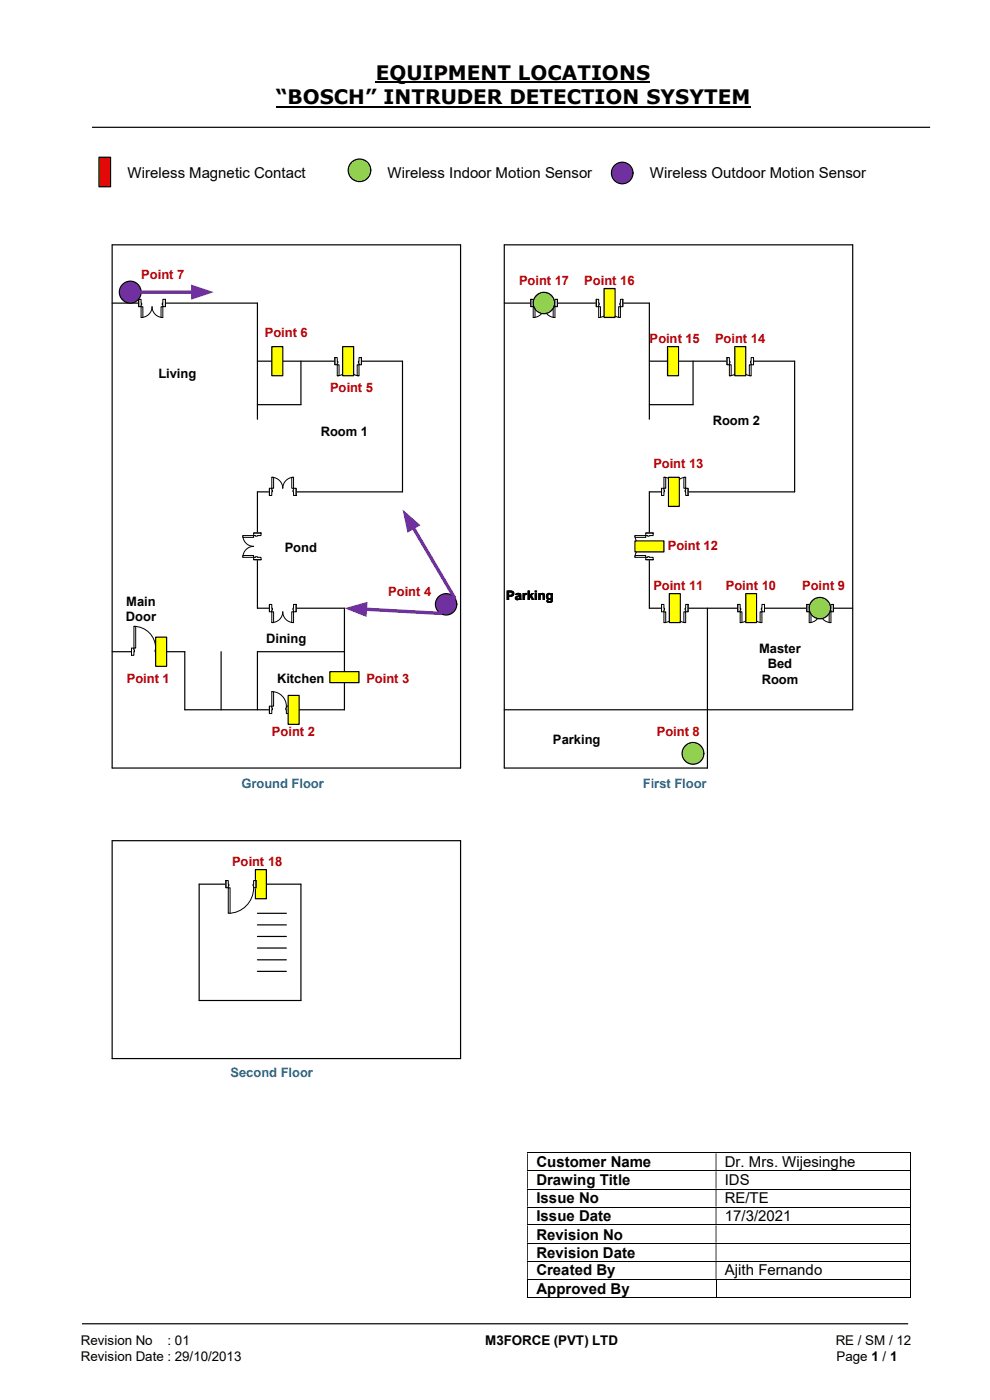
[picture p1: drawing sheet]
<svg xmlns="http://www.w3.org/2000/svg" width="210mm" height="297mm" viewBox="0 0 210 297" stroke-linecap="round" stroke-linejoin="round" font-family="sans-serif">
<path d="M79.7 17.5h58.2M58.5 22.6h100.7" fill="none" stroke="#000" stroke-width=".42"/>
<path d="M19.5 27h177.8M17.4 280.8h175.3" fill="none" stroke="#000" stroke-width=".25"/>
<g fill="none" stroke="#000" stroke-width=".21">
<path d="M111.8 244.6h81.3M111.8 248.4h81.3M111.8 252.3h81.3M111.8 256.1h81.3M111.8 259.9h81.3M193.2 244.7v3.6M193.2 248.5v3.7M193.2 252.3v3.7M193.2 256.2v3.6M193.2 260v3.7M111.8 263.7h81.3M111.8 267.5h81.3"/>
<path d="M111.8 271.4h81.3M111.8 275.2h40M111.9 271.5v3.8M151.9 271.5v3.8M152 275.2h41.1M193.2 263.8v3.7M193.2 267.6v3.7M193.2 271.5v3.8"/>
</g>
<g fill="#000">
<path d="M193.1 244.5h.2v.2h-.2zM111.8 244.7h.2v3.6h-.2zM151.8 244.7h.2v3.6h-.2z" fill-rule="evenodd"/>
<path d="M193.1 248.3h.2v.2h-.2zM111.8 248.5h.2v3.7h-.2zM151.8 248.5h.2v3.7h-.2z" fill-rule="evenodd"/>
<path d="M193.1 252.2h.2v.1h-.2zM111.8 252.3h.2v3.7h-.2zM151.8 252.3h.2v3.7h-.2z" fill-rule="evenodd"/>
<path d="M193.1 256h.2v.2h-.2zM111.8 256.2h.2v3.6h-.2zM151.8 256.2h.2v3.6h-.2z" fill-rule="evenodd"/>
<path d="M193.1 259.8h.2v.2h-.2zM111.8 260h.2v3.7h-.2zM151.8 260h.2v3.7h-.2z" fill-rule="evenodd"/>
<path d="M193.1 263.7h.2v.1h-.2zM111.8 263.8h.2v3.7h-.2zM151.8 263.8h.2v3.7h-.2z" fill-rule="evenodd"/>
<path d="M193.1 267.5h.2v.1h-.2zM111.8 267.6h.2v3.7h-.2zM151.8 267.6h.2v3.7h-.2z" fill-rule="evenodd"/>
</g>
<path d="M193.1 271.3h.2v.2h-.2zM193.1 275.1h.2v.2h-.2z" fill="#000"/>
<path d="M21 33.4h2.5v6.2h-2.5z" fill="#f00"/>
<path d="M21 33.4h2.5v6.2h-2.5zM23.8 51.9h73.9v111h-73.9zM23.8 64.3h30.8v24.6M54.6 76.6h30.8v27.8h-30.8v24.6h18.5v21.6h-33.9v-12.3h-15.4M63.8 76.6v9.3h-9.2M46.9 138.3v12.3M73.1 138.3h-18.5v12.3M150.1 129v33.9h-43.1M23.8 178.4h73.9v46.2h-73.9zM42.2 187.6h21.6v24.7h-21.6zM54.6 193.8h6.1" fill="none" stroke="#000" stroke-width=".25"/>
<path d="M57.1 149.8h4.2v1.6h-4.2z" fill="#fff"/>
<path d="M57.1 149.8h4.2v1.6h-4.2z" fill="none" stroke="#fff" stroke-width=".21"/>
<path d="M57.1 149.8h.6v1.6h-.6zM60.7 149.8v1.6h.6v-1.6z" fill-rule="evenodd" fill="#fff"/>
<path d="M57.7 150.2v-.4h-.6v1.6h.6v-.8M60.7 150.2v-.4h.6v1.6h-.6v-.8" fill="none" stroke="#000" stroke-width=".21"/>
<path d="M57.7 150.2h.1v.4h-.1zM60.6 150.2v.4h.1v-.4z" fill-rule="evenodd" fill="#fff"/>
<path d="M57.1 149.8v1.6M57.7 146.7a3.1 3.1 0 0 1 3 3.1M57.7 150.2h.1v.4h-.1M60.7 150.2h-.1v.4h.1M61.3 149.8v1.6" fill="none" stroke="#000" stroke-width=".21"/>
<path d="M57.7 146.7h.3v3.1h-.3z" fill="#fff"/>
<path d="M57.7 146.7h.3v3.1h-.3z" fill="none" stroke="#000" stroke-width=".21"/>
<path d="M27.9 137.5h5.6v1.6h-5.6z" fill="#fff"/>
<path d="M27.9 137.5h5.6v1.6h-5.6z" fill="none" stroke="#fff" stroke-width=".21"/>
<path d="M27.9 137.5h.5v1.5h-.5zM33 137.5v1.5h.5v-1.5z" fill-rule="evenodd" fill="#fff"/>
<path d="M28.4 137.9v-.4h-.5v1.5h.5v-.7M33 137.9v-.4h.5v1.5h-.5v-.7" fill="none" stroke="#000" stroke-width=".21"/>
<path d="M28.4 137.9h.1v.4h-.1zM32.9 137.9v.4h.1v-.4z" fill-rule="evenodd" fill="#fff"/>
<path d="M27.9 137.5v1.5M28.4 132.9a4.6 4.6 0 0 1 4.6 4.6M28.4 137.9h.1v.4h-.1M33 137.9h-.1v.4h.1M33.5 137.5v1.5" fill="none" stroke="#000" stroke-width=".21"/>
<path d="M28.4 132.9h.4v4.6h-.4z" fill="#fff"/>
<path d="M28.4 132.9h.4v4.6h-.4z" fill="none" stroke="#000" stroke-width=".21"/>
<path d="M53.8 113.1h1.6v5.6h-1.6z" fill="#fff"/>
<path d="M53.8 113.1h1.6v5.6h-1.6z" fill="none" stroke="#fff" stroke-width=".21"/>
<path d="M53.8 113.1v.5h1.6v-.5zM53.8 118.2h1.6v.5h-1.6z" fill-rule="evenodd" fill="#fff"/>
<path d="M54.2 113.6h-.4v-.5h1.6v.5h-.8M54.2 118.2h-.4v.5h1.6v-.5h-.8" fill="none" stroke="#000" stroke-width=".21"/>
<path d="M54.2 113.6v.1h.4v-.1zM54.2 118.1h.4v.1h-.4z" fill-rule="evenodd" fill="#fff"/>
<path d="M51.5 113.6a2.28 2.28 0 0 0 2.3 2.3 2.31 2.31 0 0 0-2.3 2.3M53.8 113.1h1.6M53.8 118.7h1.6M54.2 113.6v.1h.4v-.1M54.2 118.2v-.1h.4v.1" fill="none" stroke="#000" stroke-width=".21"/>
<path d="M51.5 117.9h2.3v.3h-2.3z" fill="#fff"/>
<path d="M51.5 117.9h2.3v.3h-2.3z" fill="none" stroke="#000" stroke-width=".21"/>
<path d="M51.5 113.6h2.3v.4h-2.3z" fill="#fff"/>
<path d="M51.5 113.6h2.3v.4h-2.3z" fill="none" stroke="#000" stroke-width=".21"/>
<path d="M29.4 63.5h5.7v1.6h-5.7z" fill="#fff"/>
<path d="M29.4 63.5h5.7v1.6h-5.7z" fill="none" stroke="#fff" stroke-width=".21"/>
<path d="M29.4 63.5v1.6h.5v-1.6zM34.5 63.5h.6v1.6h-.6z" fill-rule="evenodd" fill="#fff"/>
<path d="M29.9 64.3v-.8h-.5v1.6h.5v-.4M34.5 64.3v-.8h.6v1.6h-.6v-.4" fill="none" stroke="#000" stroke-width=".21"/>
<path d="M29.9 64.3v.4h.2v-.4zM34.4 64.3h.1v.4h-.1z" fill-rule="evenodd" fill="#fff"/>
<path d="M29.4 63.5v1.6M29.9 67.4a2.32 2.32 0 0 0 2.4-2.3 2.28 2.28 0 0 0 2.2 2.3M29.9 64.3h.2v.4h-.2M34.5 64.3h-.1v.4h.1M35.1 63.5v1.6" fill="none" stroke="#000" stroke-width=".21"/>
<path d="M34.2 65.1h.3v2.3h-.3z" fill="#fff"/>
<path d="M34.2 65.1h.3v2.3h-.3z" fill="none" stroke="#000" stroke-width=".21"/>
<path d="M29.9 65.1h.4v2.3h-.4z" fill="#fff"/>
<path d="M29.9 65.1h.4v2.3h-.4z" fill="none" stroke="#000" stroke-width=".21"/>
<path d="M71 75.8h5.7v1.6h-5.7z" fill="#fff"/>
<path d="M71 75.8h5.7v1.6h-5.7z" fill="none" stroke="#fff" stroke-width=".21"/>
<path d="M71 75.9v1.5h.5v-1.5zM76.2 75.9h.5v1.5h-.5z" fill-rule="evenodd" fill="#fff"/>
<path d="M71.5 76.6v-.7h-.5v1.5h.5v-.4M76.2 76.6v-.7h.5v1.5h-.5v-.4" fill="none" stroke="#000" stroke-width=".21"/>
<path d="M71.5 76.6v.4h.2v-.4zM76 76.6h.2v.4h-.2z" fill-rule="evenodd" fill="#fff"/>
<path d="M71 75.9v1.5M71.5 76.6h.2v.4h-.2M71.5 79.7a2.31 2.31 0 0 0 2.3-2.3 2.35 2.35 0 0 0 2.4 2.3M76.2 76.6h-.2v.4h.2M76.7 75.9v1.5" fill="none" stroke="#000" stroke-width=".21"/>
<path d="M75.8 77.4h.4v2.3h-.4z" fill="#fff"/>
<path d="M75.8 77.4h.4v2.3h-.4z" fill="none" stroke="#000" stroke-width=".21"/>
<path d="M71.5 77.4h.4v2.3h-.4z" fill="#fff"/>
<path d="M71.5 77.4h.4v2.3h-.4z" fill="none" stroke="#000" stroke-width=".21"/>
<path d="M57.1 103.5h5.7v1.7h-5.7z" fill="#fff"/>
<path d="M57.1 103.5h5.7v1.7h-5.7z" fill="none" stroke="#fff" stroke-width=".21"/>
<path d="M62.3 103.6v1.5h.5v-1.5zM57.2 103.6h.5v1.5h-.5z" fill-rule="evenodd" fill="#fff"/>
<path d="M57.7 104v-.4h-.5v1.5h.5v-.7M62.3 104v-.4h.5v1.5h-.5v-.7" fill="none" stroke="#000" stroke-width=".21"/>
<path d="M62.1 104v.4h.2v-.4zM57.7 104h.1v.4h-.1z" fill-rule="evenodd" fill="#fff"/>
<path d="M57.1 103.6v1.5M57.7 101.3a2.35 2.35 0 0 1 2.3 2.3 2.32 2.32 0 0 1 2.3-2.3M57.7 104h.1v.4h-.1M62.3 104h-.2v.4h.2M62.8 103.6v1.5" fill="none" stroke="#000" stroke-width=".21"/>
<path d="M57.7 101.3h.3v2.3h-.3z" fill="#fff"/>
<path d="M57.7 101.3h.3v2.3h-.3z" fill="none" stroke="#000" stroke-width=".21"/>
<path d="M61.9 101.3h.4v2.3h-.4z" fill="#fff"/>
<path d="M61.9 101.3h.4v2.3h-.4z" fill="none" stroke="#000" stroke-width=".21"/>
<path d="M57.1 128.2h5.7v1.6h-5.7z" fill="#fff"/>
<path d="M57.1 128.2h5.7v1.6h-5.7z" fill="none" stroke="#fff" stroke-width=".21"/>
<path d="M57.1 128.2v1.6h.6v-1.6zM62.3 128.2h.5v1.6h-.5z" fill-rule="evenodd" fill="#fff"/>
<path d="M57.7 129v-.8h-.6v1.6h.6v-.4M62.3 129v-.8h.5v1.6h-.5v-.4" fill="none" stroke="#000" stroke-width=".21"/>
<path d="M57.7 129v.4h.1v-.4zM62.1 129h.2v.4h-.2z" fill-rule="evenodd" fill="#fff"/>
<path d="M57.1 128.2v1.6M57.7 132.1a2.32 2.32 0 0 0 2.3-2.3 2.28 2.28 0 0 0 2.3 2.3M57.7 129h.1v.4h-.1M62.3 129h-.2v.4h.2M62.8 128.2v1.6" fill="none" stroke="#000" stroke-width=".21"/>
<path d="M61.9 129.8h.4v2.3h-.4z" fill="#fff"/>
<path d="M61.9 129.8h.4v2.3h-.4z" fill="none" stroke="#000" stroke-width=".21"/>
<path d="M57.7 129.8h.3v2.3h-.3z" fill="#fff"/>
<path d="M57.7 129.8h.3v2.3h-.3z" fill="none" stroke="#000" stroke-width=".21"/>
<circle cx="94.6" cy="128.2" r="2.26" fill="#7030a0"/>
<circle cx="94.6" cy="128.2" r="2.26" fill="none" stroke="#000" stroke-width=".25"/>
<circle cx="27.6" cy="62" r="2.31" fill="#7030a0"/>
<g fill="none" stroke="#000" stroke-width=".25">
<path d="M107 64.3h30.8v24.6M137.8 76.6h30.8v27.8h-30.8v24.6h43.1M147 76.6v9.3h-9.2M107 150.6h73.9v-98.7h-73.9v111"/>
<circle cx="27.6" cy="62" r="2.31"/>
</g>
<circle cx="147" cy="159.8" r="2.3" fill="#92d050"/>
<circle cx="147" cy="159.8" r="2.3" fill="none" stroke="#000" stroke-width=".25"/>
<path d="M154.2 75.8h5.7v1.6h-5.7z" fill="#fff"/>
<path d="M154.2 75.8h5.7v1.6h-5.7z" fill="none" stroke="#fff" stroke-width=".21"/>
<path d="M154.2 75.9v1.5h.5v-1.5zM159.3 75.9h.6v1.5h-.6z" fill-rule="evenodd" fill="#fff"/>
<path d="M154.7 76.6v-.7h-.5v1.5h.5v-.4M159.3 76.6v-.7h.6v1.5h-.6v-.4" fill="none" stroke="#000" stroke-width=".21"/>
<path d="M154.7 76.6v.4h.2v-.4zM159.2 76.6h.1v.4h-.1z" fill-rule="evenodd" fill="#fff"/>
<path d="M154.2 75.9v1.5M154.7 76.6h.2v.4h-.2M154.7 79.7a2.31 2.31 0 0 0 2.3-2.3 2.35 2.35 0 0 0 2.3 2.3M159.3 76.6h-.1v.4h.1M159.9 75.9v1.5" fill="none" stroke="#000" stroke-width=".21"/>
<path d="M159 77.4h.3v2.3h-.3z" fill="#fff"/>
<path d="M159 77.4h.3v2.3h-.3z" fill="none" stroke="#000" stroke-width=".21"/>
<path d="M154.7 77.4h.4v2.3h-.4z" fill="#fff"/>
<path d="M154.7 77.4h.4v2.3h-.4z" fill="none" stroke="#000" stroke-width=".21"/>
<path d="M112.6 63.5h5.6v1.6h-5.6z" fill="#fff"/>
<path d="M112.6 63.5h5.6v1.6h-5.6z" fill="none" stroke="#fff" stroke-width=".21"/>
<path d="M112.6 63.5v1.6h.5v-1.6zM117.7 63.5h.5v1.6h-.5z" fill-rule="evenodd" fill="#fff"/>
<path d="M113.1 64.3v-.8h-.5v1.6h.5v-.4M117.7 64.3v-.8h.5v1.6h-.5v-.4" fill="none" stroke="#000" stroke-width=".21"/>
<path d="M113.1 64.3v.4h.1v-.4zM117.6 64.3h.1v.4h-.1z" fill-rule="evenodd" fill="#fff"/>
<path d="M112.6 63.5v1.6M113.1 64.3h.1v.4h-.1M113.1 67.4a2.32 2.32 0 0 0 2.3-2.3 2.28 2.28 0 0 0 2.3 2.3M117.7 64.3h-.1v.4h.1M118.2 63.5v1.6" fill="none" stroke="#000" stroke-width=".21"/>
<path d="M117.3 65.1h.4v2.3h-.4z" fill="#fff"/>
<path d="M117.3 65.1h.4v2.3h-.4z" fill="none" stroke="#000" stroke-width=".21"/>
<path d="M113.1 65.1h.4v2.3h-.4z" fill="#fff"/>
<path d="M113.1 65.1h.4v2.3h-.4z" fill="none" stroke="#000" stroke-width=".21"/>
<path d="M140.3 128.2h5.7v1.6h-5.7z" fill="#fff"/>
<path d="M140.3 128.2h5.7v1.6h-5.7z" fill="none" stroke="#fff" stroke-width=".21"/>
<path d="M140.3 128.2v1.6h.5v-1.6zM145.5 128.2h.5v1.6h-.5z" fill-rule="evenodd" fill="#fff"/>
<path d="M140.8 129v-.8h-.5v1.6h.5v-.4M145.5 129v-.8h.5v1.6h-.5v-.4" fill="none" stroke="#000" stroke-width=".21"/>
<path d="M140.8 129v.4h.2v-.4zM145.3 129h.2v.4h-.2z" fill-rule="evenodd" fill="#fff"/>
<path d="M140.3 128.2v1.6M140.8 129h.2v.4h-.2M140.8 132.1a2.32 2.32 0 0 0 2.4-2.3 2.28 2.28 0 0 0 2.3 2.3M145.5 129h-.2v.4h.2M146 128.2v1.6" fill="none" stroke="#000" stroke-width=".21"/>
<path d="M145.1 129.8h.4v2.3h-.4z" fill="#fff"/>
<path d="M145.1 129.8h.4v2.3h-.4z" fill="none" stroke="#000" stroke-width=".21"/>
<path d="M140.8 129.8h.4v2.3h-.4z" fill="#fff"/>
<path d="M140.8 129.8h.4v2.3h-.4z" fill="none" stroke="#000" stroke-width=".21"/>
<path d="M136.9 113.1h1.7v5.6h-1.7z" fill="#fff"/>
<path d="M136.9 113.1h1.7v5.6h-1.7z" fill="none" stroke="#fff" stroke-width=".21"/>
<path d="M137 113.1v.5h1.6v-.5zM137 118.2h1.6v.5h-1.6z" fill-rule="evenodd" fill="#fff"/>
<path d="M137.4 113.6h-.4v-.5h1.6v.5h-.8M137.4 118.2h-.4v.5h1.6v-.5h-.8" fill="none" stroke="#000" stroke-width=".21"/>
<path d="M137.4 113.6v.1h.4v-.1zM137.4 118.1h.4v.1h-.4z" fill-rule="evenodd" fill="#fff"/>
<path d="M134.7 113.6a2.28 2.28 0 0 0 2.3 2.3 2.31 2.31 0 0 0-2.3 2.3M137 113.1h1.6M137 118.7h1.6M137.4 113.6v.1h.4v-.1M137.4 118.2v-.1h.4v.1" fill="none" stroke="#000" stroke-width=".21"/>
<path d="M134.7 117.9h2.3v.3h-2.3z" fill="#fff"/>
<path d="M134.7 117.9h2.3v.3h-2.3z" fill="none" stroke="#000" stroke-width=".21"/>
<path d="M134.7 113.6h2.3v.4h-2.3z" fill="#fff"/>
<path d="M134.7 113.6h2.3v.4h-2.3z" fill="none" stroke="#000" stroke-width=".21"/>
<path d="M140.3 103.5h5.7v1.7h-5.7z" fill="#fff"/>
<path d="M140.3 103.5h5.7v1.7h-5.7z" fill="none" stroke="#fff" stroke-width=".21"/>
<path d="M145.5 103.6v1.5h.5v-1.5zM140.3 103.6h.5v1.5h-.5z" fill-rule="evenodd" fill="#fff"/>
<path d="M140.8 104v-.4h-.5v1.5h.5v-.7M145.5 104v-.4h.5v1.5h-.5v-.7" fill="none" stroke="#000" stroke-width=".21"/>
<path d="M145.3 104v.4h.2v-.4zM140.8 104h.2v.4h-.2z" fill-rule="evenodd" fill="#fff"/>
<path d="M140.3 103.6v1.5M140.8 101.3a2.35 2.35 0 0 1 2.4 2.3 2.32 2.32 0 0 1 2.3-2.3M140.8 104h.2v.4h-.2M145.5 104h-.2v.4h.2M146 103.6v1.5" fill="none" stroke="#000" stroke-width=".21"/>
<path d="M140.8 101.3h.4v2.3h-.4z" fill="#fff"/>
<path d="M140.8 101.3h.4v2.3h-.4z" fill="none" stroke="#000" stroke-width=".21"/>
<path d="M145.1 101.3h.4v2.3h-.4z" fill="#fff"/>
<path d="M145.1 101.3h.4v2.3h-.4z" fill="none" stroke="#000" stroke-width=".21"/>
<path d="M29.9 62h11" fill="none" stroke="#7030a0" stroke-width=".72"/>
<path d="M40.6 60.4l4.7 1.6-4.7 1.6z" fill="#7030a0"/>
<path d="M77.5 129.2l16 .9" fill="none" stroke="#7030a0" stroke-width=".72"/>
<path d="M73.1 129l4.9-1.3-.2 3.2z" fill="#7030a0"/>
<path d="M87.6 111.9l8.8 14.9" fill="none" stroke="#7030a0" stroke-width=".72"/>
<path d="M85.4 108.1l3.8 3.3-2.8 1.6z" fill="#7030a0"/>
<path d="M61.1 147.5h2.4v6.2h-2.4z" fill="#ff0"/>
<path d="M61.1 147.5h2.4v6.2h-2.4z" fill="none" stroke="#000" stroke-width=".25"/>
<path d="M33 135.2h2.3v6.2h-2.3z" fill="#ff0"/>
<path d="M33 135.2h2.3v6.2h-2.3z" fill="none" stroke="#000" stroke-width=".25"/>
<path d="M141.6 73.5h2.3v6.2h-2.3z" fill="#ff0"/>
<path d="M141.6 73.5h2.3v6.2h-2.3z" fill="none" stroke="#000" stroke-width=".25"/>
<path d="M142 125.9h2.3v6.2h-2.3z" fill="#ff0"/>
<path d="M142 125.9h2.3v6.2h-2.3z" fill="none" stroke="#000" stroke-width=".25"/>
<path d="M134.7 114.8h6.1v2.3h-6.1z" fill="#ff0"/>
<path d="M134.7 114.8h6.1v2.3h-6.1z" fill="none" stroke="#000" stroke-width=".25"/>
<path d="M57.7 73.5h2.3v6.2h-2.3z" fill="#ff0"/>
<path d="M57.7 73.5h2.3v6.2h-2.3z" fill="none" stroke="#000" stroke-width=".25"/>
<path d="M72.7 73.5h2.3v6.2h-2.3z" fill="#ff0"/>
<path d="M72.7 73.5h2.3v6.2h-2.3z" fill="none" stroke="#000" stroke-width=".25"/>
<path d="M54.2 184.5h2.3v6.2h-2.3z" fill="#ff0"/>
<path d="M54.2 184.5h2.3v6.2h-2.3z" fill="none" stroke="#000" stroke-width=".25"/>
<path d="M155.9 73.5h2.3v6.2h-2.3z" fill="#ff0"/>
<path d="M155.9 73.5h2.3v6.2h-2.3z" fill="none" stroke="#000" stroke-width=".25"/>
<path d="M141.8 101.3h2.3v6.1h-2.3z" fill="#ff0"/>
<path d="M141.8 101.3h2.3v6.1h-2.3z" fill="none" stroke="#000" stroke-width=".25"/>
<path d="M70 142.5h6.2v2.3h-6.2z" fill="#ff0"/>
<path d="M70 142.5h6.2v2.3h-6.2z" fill="none" stroke="#000" stroke-width=".25"/>
<path d="M126.5 63.5h5.6v1.6h-5.6z" fill="#fff"/>
<path d="M126.5 63.5h5.6v1.6h-5.6z" fill="none" stroke="#fff" stroke-width=".21"/>
<path d="M126.5 63.5v1.6h.5v-1.6zM131.6 63.5h.5v1.6h-.5z" fill-rule="evenodd" fill="#fff"/>
<path d="M127 64.3v-.8h-.5v1.6h.5v-.4M131.6 64.3v-.8h.5v1.6h-.5v-.4" fill="none" stroke="#000" stroke-width=".21"/>
<path d="M127 64.3v.4h.1v-.4zM131.5 64.3h.1v.4h-.1z" fill-rule="evenodd" fill="#fff"/>
<path d="M126.5 63.5v1.6M127 67.4a2.28 2.28 0 0 0 2.3-2.3 2.31 2.31 0 0 0 2.3 2.3M127 64.3h.1v.4h-.1M131.6 64.3h-.1v.4h.1M132.1 63.5v1.6" fill="none" stroke="#000" stroke-width=".21"/>
<path d="M131.2 65.1h.4v2.3h-.4z" fill="#fff"/>
<path d="M131.2 65.1h.4v2.3h-.4z" fill="none" stroke="#000" stroke-width=".21"/>
<path d="M127 65.1h.4v2.3h-.4z" fill="#fff"/>
<path d="M127 65.1h.4v2.3h-.4z" fill="none" stroke="#000" stroke-width=".21"/>
<path d="M171.2 128.2h5.6v1.6h-5.6z" fill="#fff"/>
<path d="M171.2 128.2h5.6v1.6h-5.6z" fill="none" stroke="#fff" stroke-width=".21"/>
<path d="M171.2 128.2v1.6h.5v-1.6zM176.3 128.2h.5v1.6h-.5z" fill-rule="evenodd" fill="#fff"/>
<path d="M171.7 129v-.8h-.5v1.6h.5v-.4M176.3 129v-.8h.5v1.6h-.5v-.4" fill="none" stroke="#000" stroke-width=".21"/>
<path d="M171.7 129v.4h.1v-.4zM176.1 129h.2v.4h-.2z" fill-rule="evenodd" fill="#fff"/>
<path d="M171.2 128.2v1.6M171.7 129h.1v.4h-.1M171.7 132.1a2.28 2.28 0 0 0 2.2-2.3 2.31 2.31 0 0 0 2.4 2.3M176.3 129h-.2v.4h.2M176.8 128.2v1.6" fill="none" stroke="#000" stroke-width=".21"/>
<path d="M175.9 129.8h.4v2.3h-.4z" fill="#fff"/>
<path d="M175.9 129.8h.4v2.3h-.4z" fill="none" stroke="#000" stroke-width=".21"/>
<path d="M171.7 129.8h.3v2.3h-.3z" fill="#fff"/>
<path d="M171.7 129.8h.3v2.3h-.3z" fill="none" stroke="#000" stroke-width=".21"/>
<path d="M156.5 128.2h5.7v1.6h-5.7z" fill="#fff"/>
<path d="M156.5 128.2h5.7v1.6h-5.7z" fill="none" stroke="#fff" stroke-width=".21"/>
<path d="M156.5 128.2v1.6h.5v-1.6zM161.6 128.2h.6v1.6h-.6z" fill-rule="evenodd" fill="#fff"/>
<path d="M157 129v-.8h-.5v1.6h.5v-.4M161.6 129v-.8h.6v1.6h-.6v-.4" fill="none" stroke="#000" stroke-width=".21"/>
<path d="M157 129v.4h.1v-.4zM161.5 129h.1v.4h-.1z" fill-rule="evenodd" fill="#fff"/>
<path d="M156.5 128.2v1.6M157 132.1a2.32 2.32 0 0 0 2.3-2.3 2.28 2.28 0 0 0 2.3 2.3M157 129h.1v.4h-.1M161.6 129h-.1v.4h.1M162.2 128.2v1.6" fill="none" stroke="#000" stroke-width=".21"/>
<path d="M161.2 129.8h.4v2.3h-.4z" fill="#fff"/>
<path d="M161.2 129.8h.4v2.3h-.4z" fill="none" stroke="#000" stroke-width=".21"/>
<path d="M157 129.8h.4v2.3h-.4z" fill="#fff"/>
<path d="M157 129.8h.4v2.3h-.4z" fill="none" stroke="#000" stroke-width=".21"/>
<path d="M158.2 125.9h2.3v6.2h-2.3z" fill="#ff0"/>
<path d="M158.2 125.9h2.3v6.2h-2.3z" fill="none" stroke="#000" stroke-width=".25"/>
<circle cx="115.4" cy="64.3" r="2.26" fill="#92d050"/>
<circle cx="115.4" cy="64.3" r="2.26" fill="none" stroke="#000" stroke-width=".25"/>
<circle cx="173.9" cy="129" r="2.27" fill="#92d050"/>
<circle cx="173.9" cy="129" r="2.27" fill="none" stroke="#000" stroke-width=".25"/>
<path d="M128.1 61.2h2.4v6.2h-2.4z" fill="#ff0"/>
<path d="M128.1 61.2h2.4v6.2h-2.4zM54.6 198.7h6.1M54.6 196.2h6.1M54.6 206.1h6.1M54.6 203.6h6.1M54.6 201.1h6.1" fill="none" stroke="#000" stroke-width=".25"/>
<path d="M47.9 186.8h6.4v1.6h-6.4z" fill="#fff"/>
<path d="M47.9 186.8h6.4v1.6h-6.4z" fill="none" stroke="#fff" stroke-width=".21"/>
<path d="M47.9 186.8v1.5h.5v-1.5zM53.8 186.8h.5v1.5h-.5z" fill-rule="evenodd" fill="#fff"/>
<path d="M48.4 187.6v-.8h-.5v1.5h.5v-.3M53.8 187.6v-.8h.5v1.5h-.5v-.3" fill="none" stroke="#000" stroke-width=".21"/>
<path d="M48.4 187.6v.4h.2v-.4zM53.7 187.6h.1v.4h-.1z" fill-rule="evenodd" fill="#fff"/>
<path d="M47.9 186.8v1.5M48.4 187.6h.2v.4h-.2M53.8 187.6h-.1v.4h.1M53.8 188.3a5.4 5.4 0 0 1-5.4 5.5M54.3 186.8v1.5" fill="none" stroke="#000" stroke-width=".21"/>
<path d="M48.4 188.3h.4v5.5h-.4z" fill="#fff"/>
<path d="M48.4 188.3h.4v5.5h-.4z" fill="none" stroke="#000" stroke-width=".21"/>
<circle cx="132" cy="36.7" r="2.29" fill="#7030a0"/>
<circle cx="132" cy="36.7" r="2.29" fill="none" stroke="#000" stroke-width=".25"/>
<circle cx="76.3" cy="36.1" r="2.39" fill="#92d050"/>
<circle cx="76.3" cy="36.1" r="2.39" fill="none" stroke="#000" stroke-width=".25"/>
<g font-size="4.2">
<text x="79.7" y="17">EQUIPMENT LOCATIONS</text>
<text x="58.5" y="22.1">“BOSCH” INTRUDER DETECTION SYSYTEM</text>
</g>
<g font-size="3.2">
<text x="27.1" y="37.7">Wireless Magnetic Contact</text>
<text x="82.2" y="37.7">Wireless Indoor Motion Sensor</text>
<text x="137.9" y="37.7">Wireless Outdoor Motion Sensor</text>
<text x="113.8" y="247.7">Customer Name</text>
<text x="113.8" y="251.5">Drawing Title</text>
<text x="153.8" y="247.7">Dr. Mrs. Wijesinghe</text>
<text x="153.8" y="251.5">IDS</text>
<text x="113.8" y="255.3">Issue No</text>
<text x="153.8" y="255.3">RE/TE</text>
<text x="113.8" y="259.1">Issue Date</text>
<text x="113.8" y="263">Revision No</text>
<text x="153.8" y="259.1">17/3/2021</text>
<text x="113.8" y="266.8">Revision Date</text>
<text x="113.8" y="270.6">Created By</text>
<text x="113.8" y="274.4">Approved By</text>
<text x="153.8" y="270.6">Ajith Fernando</text>
</g>
<g font-size="2.8" fill="#c00000">
<text x="30" y="59.3">Point 7</text>
<text x="110.1" y="60.5">Point 17</text>
<text x="124" y="60.5">Point 16</text>
<text x="56.2" y="71.6">Point 6</text>
<text x="137.8" y="72.8">Point 15</text>
<text x="151.7" y="72.8">Point 14</text>
<text x="70" y="83.2">Point 5</text>
<text x="138.6" y="99.4">Point 13</text>
<text x="141.6" y="116.7">Point 12</text>
<text x="138.6" y="125.2">Point 11</text>
<text x="154" y="125.2">Point 10</text>
<text x="170.1" y="125.2">Point 9</text>
<text x="82.3" y="126.4">Point 4</text>
<text x="26.9" y="144.9">Point 1</text>
<text x="77.7" y="144.9">Point 3</text>
<text x="57.7" y="156">Point 2</text>
<text x="139.4" y="156">Point 8</text>
<text x="49.2" y="183.8">Point 18</text>
</g>
<g font-size="2.8">
<text x="33.6" y="80.2">Living</text>
<text x="68" y="92.5">Room 1</text>
<text x="151.2" y="90.1">Room 2</text>
<text x="60.4" y="117.1">Pond</text>
<text x="26.7" y="131.8">Door</text>
<text x="26.8" y="128.5">Main</text>
<text x="107.4" y="127.3">Parking</text>
<text x="56.5" y="136.3">Dining</text>
<text x="161.1" y="138.5">Master</text>
<text x="162.9" y="141.8">Bed</text>
<text x="58.8" y="144.9">Kitchen</text>
<text x="161.6" y="145.1">Room</text>
<text x="117.3" y="157.9">Parking</text>
<text x="17.1" y="285.4">Revision No</text>
<text x="35.5" y="285.4">: 01</text>
<text x="102.9" y="285.4">M3FORCE (PVT) LTD</text>
<text x="177.3" y="285.4">RE / SM / 12</text>
<text x="17.1" y="288.7">Revision Date : 29/10/2013</text>
<text x="177.5" y="288.7">Page 1 / 1</text>
</g>
<g font-size="2.8" fill="#0070c0">
<text x="51.2" y="167.1">Ground Floor</text>
<text x="136.4" y="167.1">First Floor</text>
<text x="48.9" y="228.5">Second Floor</text>
</g>
</svg>
